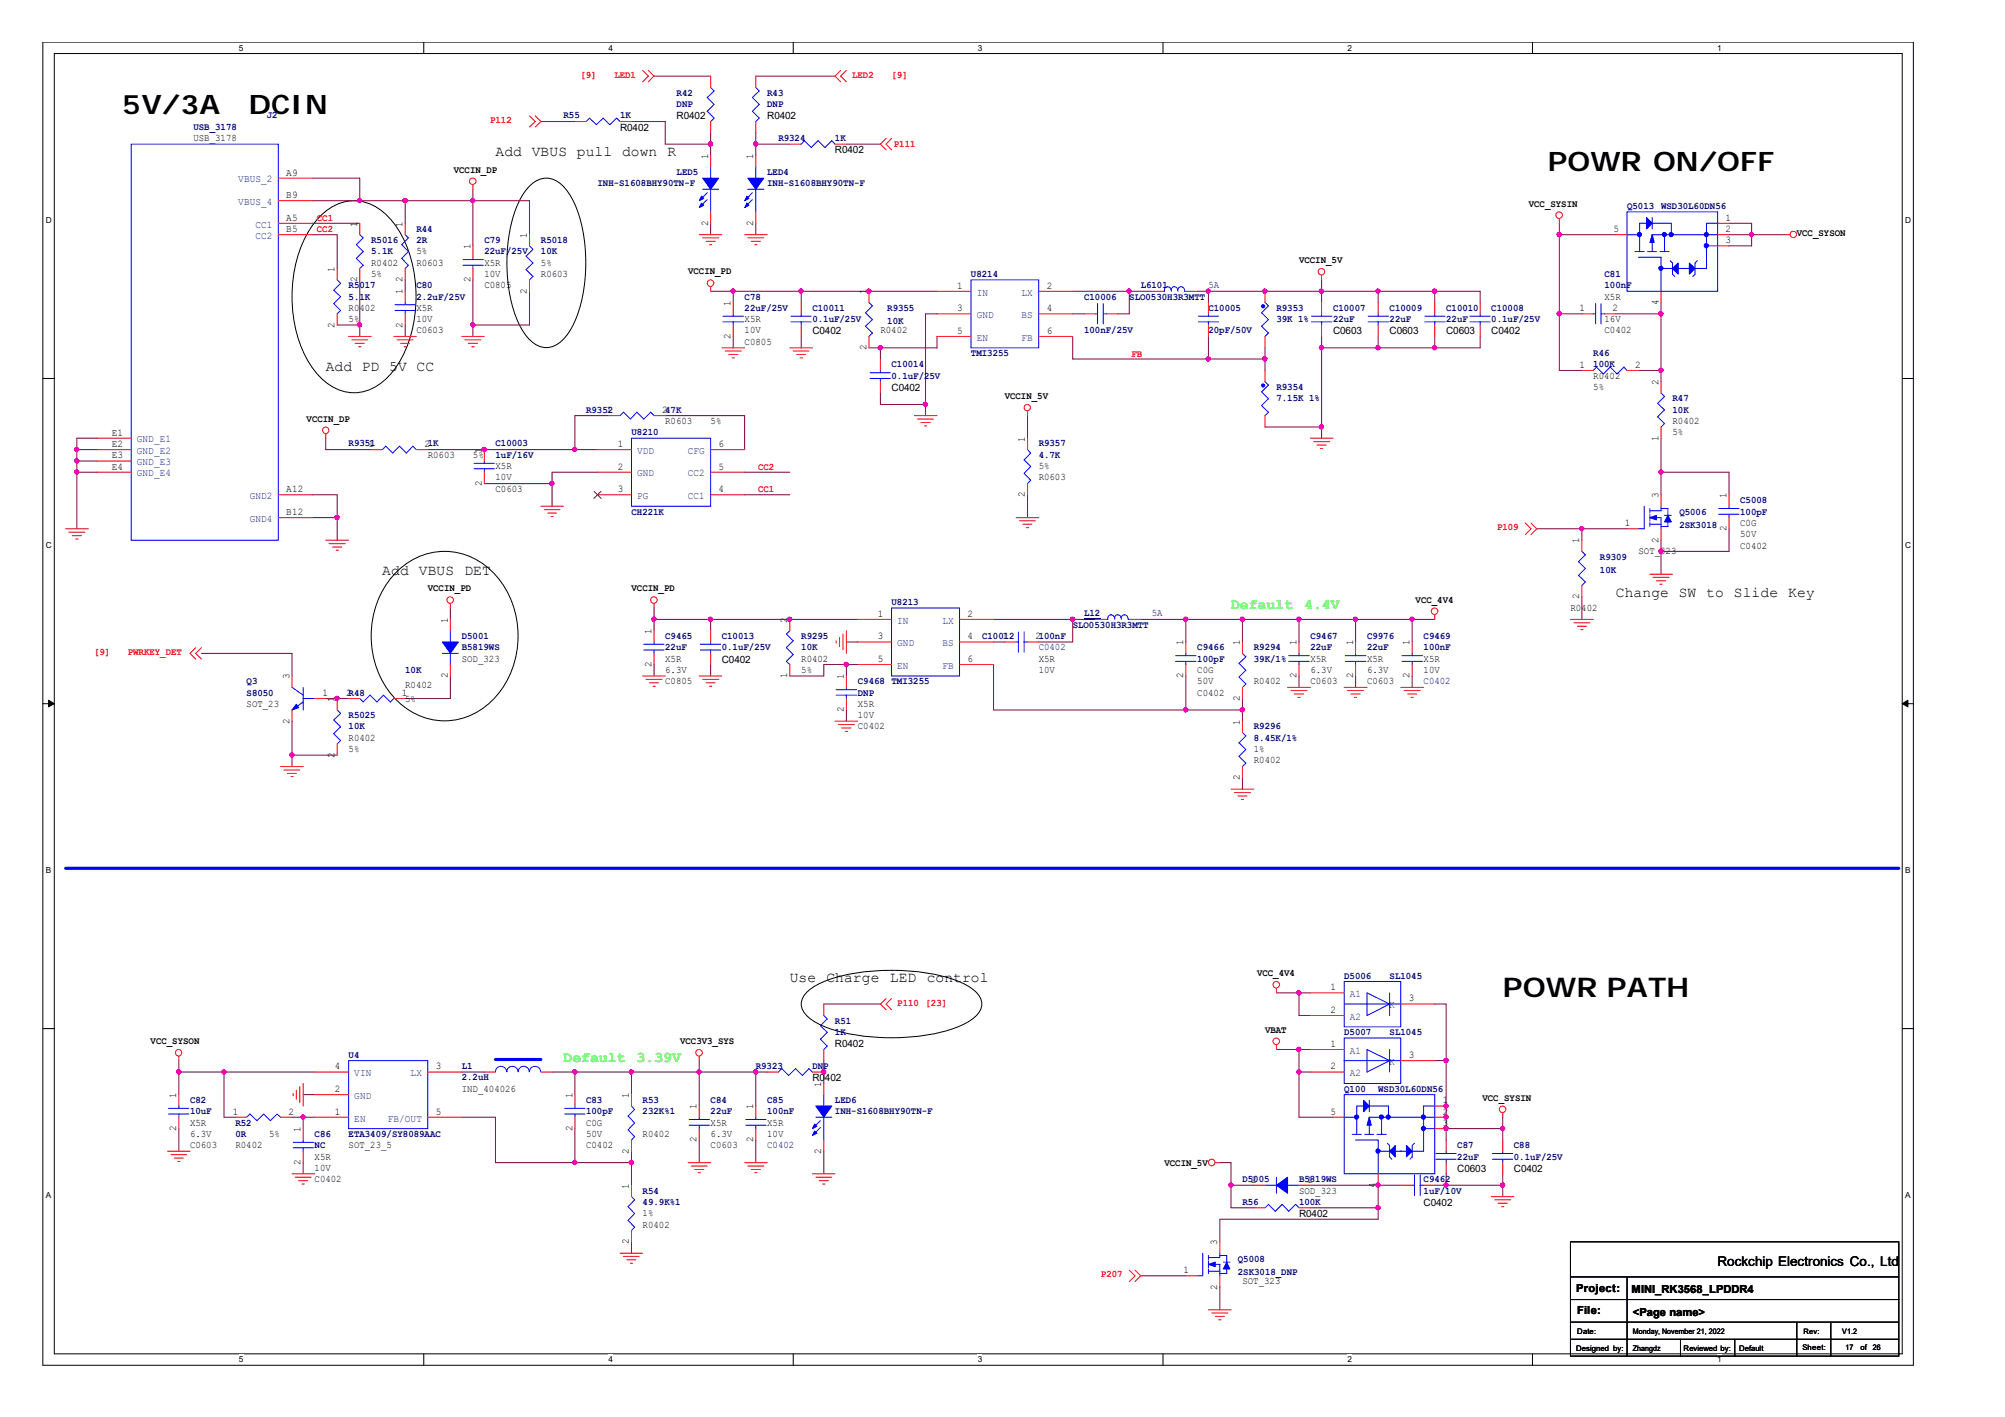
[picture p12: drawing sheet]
<svg xmlns="http://www.w3.org/2000/svg" width="297mm" height="210mm" viewBox="0 0 297 210" stroke-linecap="round" stroke-linejoin="round" font-family="sans-serif">
<path d="M6.3 6.2h277.2v196h-277.2zM8 7.9h273.8v192.6h-273.8z" fill="none" stroke="#000" stroke-width=".15"/>
<g fill="#fff">
<path d="M35.4 6.4h.6v1.4h-.6z"/>
<path d="M35.4 200.7h.6v1.4h-.6z"/>
</g>
<path d="M62.8 6.2v1.7M62.8 200.5v1.7" fill="none" stroke="#000" stroke-width=".15"/>
<g fill="#fff">
<path d="M90.1 6.4h.7v1.4h-.7z"/>
<path d="M90.1 200.7h.7v1.4h-.7z"/>
</g>
<path d="M117.5 6.2v1.7M117.5 200.5v1.7" fill="none" stroke="#000" stroke-width=".15"/>
<g fill="#fff">
<path d="M144.9 6.4h.6v1.4h-.6z"/>
<path d="M144.9 200.7h.6v1.4h-.6z"/>
</g>
<path d="M172.3 6.2v1.7M172.3 200.5v1.7" fill="none" stroke="#000" stroke-width=".15"/>
<g fill="#fff">
<path d="M199.6 6.4h.7v1.4h-.7z"/>
<path d="M199.6 200.7h.7v1.4h-.7z"/>
</g>
<path d="M227 6.2v1.7M227 200.5v1.7" fill="none" stroke="#000" stroke-width=".15"/>
<g fill="#fff">
<path d="M254.4 6.4h.6v1.4h-.6z"/>
<path d="M254.4 200.7h.6v1.4h-.6z"/>
<path d="M6.8 31.9h.8v1.4h-.8z"/>
<path d="M282.2 31.9h.9v1.4h-.9z"/>
<path d="M6.8 80.1h.8v1.4h-.8z"/>
<path d="M282.2 80.1h.9v1.4h-.9z"/>
</g>
<path d="M6.3 56.1h1.7M281.8 56.1h1.7" fill="none" stroke="#000" stroke-width=".15"/>
<g fill="#fff">
<path d="M6.8 128.2h.7v1.4h-.7z"/>
<path d="M282.2 128.2h.8v1.4h-.8z"/>
</g>
<path d="M6.3 104.2h1.7M281.8 104.2h1.7" fill="none" stroke="#000" stroke-width=".15"/>
<g fill="#000" stroke="#000" stroke-width=".15">
<path d="M7.2 103.7l.8 .5-.8 .5z" fill-rule="evenodd"/>
<path d="M281.8 104.2l.9-.5v1z" fill-rule="evenodd"/>
</g>
<g fill="#fff">
<path d="M6.8 176.4h.7v1.4h-.7z"/>
<path d="M282.2 176.4h.8v1.4h-.8z"/>
</g>
<g fill="none" stroke="#000" stroke-width=".15">
<path d="M47.5 31.9a6.6 6.6 0 0 1 9.9 0 16.4 16.4 0 0 1 4.2 10.4 18.8 18.8 0 0 1-3.4 12.7 7.2 7.2 0 0 1-6.8 3.1 8.5 8.5 0 0 1-5.4-4.1 20.2 20.2 0 0 1 0-20.1zM78.2 27.9a3.3 3.3 0 0 1 5.5 0 16.5 16.5 0 0 1 3 9.4 22 22 0 0 1-1.9 11 5.9 5.9 0 0 1-3.1 3.1 3.3 3.3 0 0 1-3.5-1.4 16.6 16.6 0 0 1-3.1-9.5 22 22 0 0 1 1.9-11zM59.1 84.4a9.9 9.9 0 0 1 15.2 2 13.9 13.9 0 0 1-1.6 17.6 9.8 9.8 0 0 1-14.5-.9 13.9 13.9 0 0 1 .9-18.7zM6.3 152.4h1.7M119.6 146.9a12.8 12.8 0 0 1 6.2-2.6 32.7 32.7 0 0 1 15.2 .7 8.4 8.4 0 0 1 4 2.5 2.19 2.19 0 0 1-.4 3 13 13 0 0 1-6.2 2.6 32.4 32.4 0 0 1-15.2-.6 8.4 8.4 0 0 1-4.1-2.5 2.2 2.2 0 0 1 .5-3.1zM281.8 152.4h1.7M232.7 184h48.6v16.9h-48.6zM232.7 189.2h48.6M232.7 192.5h48.6M232.7 195.8h48.6M232.7 198.4h48.6M241 189.2v11.7"/>
<path d="M249 198.4v2.5M257 198.4v2.5M266.2 195.8v5.1M271.2 195.8v5.1"/>
</g>
<path d="M9.7 128.6h271.6M73.4 156.9h6.7" fill="none" stroke="#00f" stroke-width=".47"/>
<g fill="none" stroke="#800040" stroke-width=".15">
<path d="M80.1 18h5.1M93.6 18h5v3.4h6.7M96.9 11.3h8.4M105.3 19.7v3.3M112 19.7v3.3M112 11.3h11.7M46.3 34.8h3.7v5M46.3 29.7h32.1v5.1M46.3 26.4h7v3.3M46.3 33.1h7M60 29.7v3.4M70.1 28v8.4"/>
<path d="M105.3 33.1v1.7M112 33.1v1.7M112 21.4h5M125.4 21.4h5M231 34.8h8.4M231 33.1v21.8h3.4M256.2 34.8h8.3M256.2 33.1h3.3v3.3h-3.3M50 48.1h3.3M53.3 41.5v8.3M60 41.5v1.7M60 48.1v1.7"/>
<path d="M70.1 41.5v8.3M78.4 43.2v4.9h-8.3M105.3 43.2h33.5M108.6 43.2v1.6M108.6 49.8v1.7M118.7 43.2v1.6M118.7 49.8v1.7M130.4 58.2v1.7h6.7M130.4 51.5v1.7M138.8 46.5h-1.7v15.1M138.8 49.8v1.7h-10.1M158.9 46.5h1.7"/>
<path d="M158.9 43.2h11.7M158.9 49.8v3.4h28.5M167.3 43.2v3.3h-1.7M177.4 43.2h41.9v1.6M179 43.2v1.6M179 49.8v3.4M187.4 51.5v3.4M195.8 41.5v3.3M195.8 49.8v15.1M204.2 43.2v1.6M204.2 49.8v1.7M212.6 43.2v1.6"/>
<path d="M212.6 49.8v1.7M219.3 49.8v1.7h-23.5M231 46.5h3.4M239.4 46.5h6.7M242.7 54.9h3.4M246.1 44.8v11.7M11.4 69.9h3M11.4 68.3h3M11.4 66.6h3M14.4 64.9h-3v13.4M46.3 73.3h3.7v6.7M46.3 76.7h3.7"/>
<path d="M48.3 64.9v1.7h6.7M63.4 66.6h25.1M71.8 71.6h10M88.5 69.9h-6.7v5.1M90.2 61.6h-5v5M98.6 61.6h11.7v5M110.3 69.9h6.7M110.3 73.3h6.7M152.2 61.6v3.3M152.2 73.3v3.4M187.4 63.3h8.4M227.7 78.3h13.3"/>
<path d="M234.4 78.3v1.7M246.1 69.9h10.1v3.4M246.1 64.9v8.4M256.2 78.3v3.4h-10.1M29.8 96.8h13.5v3.3M66.7 90.1v1.7M96.9 91.8h30.2M96.9 90.1v3.3M96.9 98.4v1.7M105.3 91.8v1.6M105.3 98.4v1.7M125.4 98.4v1.7"/>
<path d="M125.4 95.1h1.7M127.1 98.4h-5.1v1.7h-5M147.2 91.8h15.1M147.2 98.4v6.8h36.9M147.2 95.1h1.6M158.9 91.8v3.3h-5M169 91.8h43.6M175.7 91.8v3.3M184.1 91.8v3.3M192.4 91.8v3.3M200.8 91.8v3.3M209.2 91.8v3.3"/>
<path d="M234.4 88.4v3.4M246.1 80v5.1M43.3 106.8v6.8M43.3 111.9h6.7M48.3 103.5h3.3M66.7 100.1v3.4h-6.7M125.4 105.2v1.6M175.7 100.1v5.1M184.1 103.5v3.3M184.1 115.2v1.7M192.4 100.1v1.7M200.8 100.1v1.7"/>
<path d="M209.2 100.1v1.7M26.5 158.8h20.1M26.5 157.1v5.1M33.2 158.8v6.7h1.7M68.4 158.8h3.4M81.8 158.8h31.9M85.2 158.8v3.4M93.6 158.8v3.4M103.6 157.1v6.7M112 158.8v5M122 157.1v3.4M122 148.7h8.4"/>
<path d="M189.1 155.5h5M189.1 147.1h5M192.4 158.8h1.7M192.4 155.5v10h5.1M192.4 147.1v3.3h1.7M212.6 148.7h1.6v20.2M212.6 157.1h1.6M26.5 167.2v3.3M43.3 165.5h3.3M44.9 165.5v1.7M44.9 172.2v1.7M44.9 162.2h1.7"/>
<path d="M68.4 165.5h5v6.7h20.2M85.2 167.2v5M93.6 170.5v5.1M103.6 168.9v3.3M112 168.9v3.3M122 170.5v3.4M180.7 172.2h1.7v6.7h3.4M182.4 175.6h3.4M194.1 175.6h13.4M194.1 178.9h10.1M204.2 175.6v5h-23.5v3.4M212.6 175.6h10"/>
<path d="M214.2 173.9v1.7M214.2 167.2h8.4M222.6 165.5v3.4M222.6 173.9v3.4M93.6 184v1.6M169 189h6.7M180.7 190.6v3.4"/>
</g>
<g fill="#f0f" stroke="#f0f" stroke-width=".15">
<circle cx="33.2" cy="158.8" r=".32"/>
<circle cx="93.5" cy="158.8" r=".32"/>
<circle cx="44.9" cy="165.5" r=".32"/>
<circle cx="85.2" cy="172.2" r=".32"/>
<circle cx="93.5" cy="172.2" r=".32"/>
<circle cx="85.2" cy="158.8" r=".32"/>
<circle cx="26.5" cy="158.8" r=".32"/>
<circle cx="111.9" cy="158.8" r=".32"/>
<circle cx="103.6" cy="158.8" r=".32"/>
<circle cx="11.4" cy="69.9" r=".32"/>
<circle cx="11.4" cy="68.3" r=".32"/>
<circle cx="11.4" cy="66.6" r=".32"/>
<circle cx="49.9" cy="76.7" r=".32"/>
<circle cx="60" cy="29.7" r=".32"/>
<circle cx="53.3" cy="29.7" r=".32"/>
<circle cx="222.6" cy="167.2" r=".32"/>
<circle cx="214.2" cy="167.2" r=".32"/>
<circle cx="214.2" cy="157.1" r=".32"/>
<circle cx="246.1" cy="46.5" r=".32"/>
<circle cx="231" cy="46.5" r=".32"/>
<circle cx="246.1" cy="54.9" r=".32"/>
<circle cx="49.9" cy="103.5" r=".32"/>
<circle cx="43.2" cy="111.8" r=".32"/>
<circle cx="105.3" cy="21.3" r=".32"/>
<circle cx="111.9" cy="21.3" r=".32"/>
<circle cx="53.3" cy="48.1" r=".32"/>
<circle cx="70" cy="29.7" r=".32"/>
<circle cx="70" cy="48.1" r=".32"/>
<circle cx="246.1" cy="69.9" r=".32"/>
<circle cx="246.1" cy="81.6" r=".32"/>
<circle cx="122" cy="158.8" r=".32"/>
<circle cx="222.6" cy="175.5" r=".32"/>
<circle cx="214.2" cy="175.5" r=".32"/>
<circle cx="182.3" cy="175.5" r=".32"/>
<circle cx="214.2" cy="163.8" r=".32"/>
<circle cx="214.2" cy="165.5" r=".32"/>
<circle cx="204.1" cy="175.5" r=".32"/>
<circle cx="192.4" cy="147.1" r=".32"/>
<circle cx="192.4" cy="158.8" r=".32"/>
<circle cx="192.4" cy="155.4" r=".32"/>
<circle cx="234.3" cy="78.3" r=".32"/>
<circle cx="204.1" cy="178.9" r=".32"/>
<circle cx="85.2" cy="66.6" r=".32"/>
<circle cx="71.7" cy="66.6" r=".32"/>
<circle cx="81.8" cy="71.6" r=".32"/>
<circle cx="259.5" cy="34.7" r=".32"/>
<circle cx="231" cy="34.7" r=".32"/>
<circle cx="187.4" cy="43.1" r=".32"/>
<circle cx="179" cy="43.1" r=".32"/>
<circle cx="187.4" cy="53.2" r=".32"/>
<circle cx="179" cy="53.2" r=".32"/>
<circle cx="167.3" cy="43.1" r=".32"/>
<circle cx="204.1" cy="51.5" r=".32"/>
<circle cx="195.8" cy="63.2" r=".32"/>
<circle cx="195.8" cy="51.5" r=".32"/>
<circle cx="212.5" cy="51.5" r=".32"/>
<circle cx="137.1" cy="59.9" r=".32"/>
<circle cx="128.7" cy="43.1" r=".32"/>
<circle cx="118.7" cy="43.1" r=".32"/>
<circle cx="108.6" cy="43.1" r=".32"/>
<circle cx="130.4" cy="51.5" r=".32"/>
<circle cx="195.8" cy="43.1" r=".32"/>
<circle cx="204.1" cy="43.1" r=".32"/>
<circle cx="212.5" cy="43.1" r=".32"/>
<circle cx="184" cy="91.7" r=".32"/>
<circle cx="175.7" cy="91.7" r=".32"/>
<circle cx="125.4" cy="98.4" r=".32"/>
<circle cx="175.7" cy="105.1" r=".32"/>
<circle cx="184" cy="105.1" r=".32"/>
<circle cx="96.9" cy="91.7" r=".32"/>
<circle cx="200.8" cy="91.7" r=".32"/>
<circle cx="192.4" cy="91.7" r=".32"/>
<circle cx="209.2" cy="91.7" r=".32"/>
<circle cx="158.9" cy="91.7" r=".32"/>
<circle cx="117" cy="91.7" r=".32"/>
<circle cx="105.3" cy="91.7" r=".32"/>
</g>
<g fill="none" stroke="#f00" stroke-width=".15">
<path d="M78.4 17.2l.9 .8-.9 .8M79.3 17.2l.8 .8-.8 .8M85.2 18h1.6M91.9 18h1.7M95.2 10.4l.9 .9-.9 .8M96.1 10.4l.8 .9-.8 .8M105.3 11.3v1.7M105.3 18v1.7M112 11.3v1.7M112 18v1.7M124.5 10.4l-.8 .9 .8 .8M125.4 10.4l-.9 .9 .9 .8"/>
<path d="M41.2 34.8h5.1M41.2 33.1h5.1M41.2 26.4h5.1M41.2 29.7h5.1M50 39.8v1.7M53.3 33.1v1.7M53.3 39.8v1.7M60 33.1v1.7M60 39.8v1.7M70.1 27.4v.6M70.1 36.4v1.7M70.1 39.8v1.7"/>
<path d="M78.4 34.8v1.6M103.6 34.8h3.3M104.1 35.2h2.4M104.6 35.7h1.4M105.1 36.3h.4M105.3 23v1.7M105.3 31.4v1.7M110.3 34.8h3.4M110.8 35.2h2.4M111.3 35.7h1.3M111.8 36.3h.3M112 23v1.7"/>
<path d="M112 31.4v1.7M117 21.4h1.7M123.7 21.4h1.7M131.3 20.5l-.9 .9 .9 .8M132.1 20.5l-.8 .9 .8 .8M231 32.4v.7M239.4 34.8h1.6M254.5 34.8h1.7M254.5 33.1h1.7M254.5 36.4h1.7M264.5 34.8h.7M50 46.5v1.6"/>
<path d="M51.6 49.8h3.4M52.1 50.3h2.4M52.6 50.9h1.4M53.1 51.4h.4M58.3 49.8h3.4M58.8 50.3h2.4M59.4 50.9h1.3M59.9 51.4h.3M60 43.2v1.6M60 46.5v1.6M68.4 49.8h3.4M68.9 50.3h2.3"/>
<path d="M69.4 50.9h1.3M69.9 51.4h.3M78.4 41.5v1.7M105.3 42.5v.7M106.9 51.5h3.4M107.4 52h2.4M107.9 52.5h1.4M108.5 53h.3M108.6 44.8v1.7M108.6 48.1v1.7M117 51.5h3.4M117.5 52h2.3"/>
<path d="M118 52.5h1.3M118.5 53h.4M118.7 44.8v1.7M118.7 48.1v1.7M128.7 43.2v1.6M128.7 49.8v1.7M130.4 53.2v1.7M130.4 56.5v1.7M138.8 49.8h5M138.8 46.5h5M138.8 43.2h5M153.9 49.8h5"/>
<path d="M153.9 46.5h5M153.9 43.2h5M160.6 46.5h1.7M164 46.5h1.6M170.6 43.2h1.7M175.7 43.2h1.7M179 44.8v1.7M179 48.1v1.7M187.4 43.2v1.6M187.4 49.8v1.7M187.4 54.9v1.6M195.8 40.8v.7"/>
<path d="M195.8 44.8v1.7M195.8 48.1v1.7M204.2 44.8v1.7M204.2 48.1v1.7M212.6 44.8v1.7M212.6 48.1v1.7M219.3 44.8v1.7M219.3 48.1v1.7M234.4 54.9h1.7M234.4 46.5h1.7M237.7 46.5h1.7M241 54.9h1.7"/>
<path d="M246.1 43.2v1.6M246.1 56.5v1.7M9.7 78.3h3.4M10.2 78.8h2.4M10.7 79.3h1.4M11.2 79.9h.4M14.4 64.9h5M14.4 66.6h5M14.4 69.9h5M14.4 68.3h5M41.2 76.7h5.1M41.2 73.3h5.1"/>
<path d="M48.3 64.3v.6M55 66.6h1.6M61.7 66.6h1.7M71.8 66.6v1.7M71.8 69.9v1.7M80.1 75h3.4M80.6 75.5h2.4M81.2 76h1.3M81.6 76.5h.4M88.5 66.6h5.1M88.5 69.9h5.1M88.5 73.3h5.1"/>
<path d="M90.2 61.6h1.7M96.9 61.6h1.7M105.3 66.6h5M105.3 69.9h5M105.3 73.3h5M135.5 61.6h3.3M135.9 62.1h2.4M136.4 62.6h1.4M136.9 63.1h.4M150.5 76.7h3.4M151 77.1h2.4M151.6 77.7h1.3"/>
<path d="M152.1 78.2h.3M152.2 60.9v.7M152.2 64.9v1.7M152.2 71.6v1.7M187.4 61.6v1.7M194.1 64.9h3.4M194.6 65.4h2.4M195.1 65.9h1.4M195.6 66.4h.4M226 77.5l.8 .8-.8 .9M226.8 77.5l.9 .8-.9 .9M241 78.3h1.7"/>
<path d="M246.1 63.3v1.6M246.1 73.3v1.7M246.1 78.3v1.7M256.2 73.3v1.7M256.2 76.7v1.6M29 95.9l-.8 .9 .8 .8M29.8 95.9l-.8 .9 .8 .8M48.3 80h3.3M48.8 80.5h2.3M49.3 81h1.3M49.8 81.5h.3M66.7 89.4v.7"/>
<path d="M66.7 91.8v1.6M66.7 98.4v1.7M96.9 89.4v.7M96.9 93.4v1.7M96.9 96.8v1.6M105.3 93.4v1.7M105.3 96.8v1.6M117 91.8v1.6M117 98.4v1.7M123.9 94.9v.4M124.4 94.4v1.4M124.9 93.9v2.4"/>
<path d="M125.4 93.4v3.4M127.1 91.8h5M127.1 95.1h5M127.1 98.4h5M142.2 91.8h5M142.2 95.1h5M142.2 98.4h5M148.8 95.1h1.7M152.2 95.1h1.7M162.3 91.8h1.7M167.3 91.8h1.7M175.7 95.1v1.7"/>
<path d="M175.7 98.4v1.7M184.1 95.1v1.7M192.4 95.1v1.7M192.4 98.4v1.7M200.8 95.1v1.7M200.8 98.4v1.7M209.2 95.1v1.7M209.2 98.4v1.7M212.6 91.1v.7M232.7 91.8h3.4M233.2 92.3h2.3M233.7 92.8h1.3"/>
<path d="M234.2 93.3h.3M234.4 80v1.7M234.4 86.7v1.7M244.4 85.1h3.4M244.9 85.5h2.4M245.4 86h1.4M245.9 86.5h.4M41.6 113.6h3.3M42.1 114.1h2.3M42.6 114.6h1.3M43.1 115h.3M43.3 100.1v1.7"/>
<path d="M43.3 105.2v1.6M46.6 103.5h1.7M50 103.5v1.7M50 110.2v1.7M51.6 103.5h1.7M58.3 103.5h1.7M95.2 100.1h3.4M95.7 100.6h2.4M96.2 101.1h1.4M96.7 101.7h.4M103.6 100.1h3.3M104.1 100.6h2.4"/>
<path d="M104.6 101.1h1.4M105.1 101.7h.4M123.7 106.8h3.4M124.2 107.3h2.4M124.7 107.8h1.4M125.2 108.3h.4M125.4 100.1v1.7M125.4 103.5v1.7M182.4 116.9h3.4M182.9 117.4h2.4M183.4 117.9h1.3M183.9 118.4h.3"/>
<path d="M184.1 101.8v1.7M184.1 106.8v1.7M184.1 113.6v1.6M190.8 101.8h3.3M191.3 102.3h2.3M191.8 102.8h1.3M192.3 103.3h.3M199.1 101.8h3.4M199.6 102.3h2.4M200.2 102.8h1.3M200.7 103.3h.3M207.5 101.8h3.4"/>
<path d="M208 102.3h2.4M208.5 102.8h1.4M209 103.3h.4M26.5 156.5v.6M46.6 158.8h5M63.4 158.8h5M71.8 158.8h1.6M80.1 158.8h1.7M103.6 156.5v.6M113.7 158.8h1.6M120.4 158.8h1.6M122 148.7v1.7"/>
<path d="M122 155.5v1.6M131.3 147.9l-.9 .8 .9 .9M132.1 147.9l-.8 .8 .8 .9M189.1 146.4v.7M189.1 154.8v.7M194.1 158.8h5M194.1 147.1h5M194.1 150.4h5M194.1 155.5h5M207.5 148.7h5.1M207.5 157.1h5.1M24.8 170.5h3.4"/>
<path d="M25.3 171h2.3M25.8 171.5h1.3M26.3 172.1h.4M26.5 162.2v1.6M26.5 165.5v1.7M34.9 165.5h1.6M41.6 165.5h1.7M43.3 173.9h3.3M43.4 162v.3M43.7 174.4h2.4M43.9 161.5v1.3M44.2 174.9h1.4"/>
<path d="M44.4 161v2.3M44.7 175.4h.4M44.9 160.5v3.3M44.9 167.2v1.7M44.9 170.5v1.7M46.6 165.5h5M46.6 162.2h5M63.4 165.5h5M85.2 162.2v1.6M85.2 165.5v1.7M93.6 162.2v1.6M93.6 168.9v1.6"/>
<path d="M93.6 175.6v1.7M101.9 172.2h3.4M102.4 172.7h2.4M102.9 173.2h1.4M103.4 173.7h.4M103.6 163.8v1.7M103.6 167.2v1.7M110.3 172.2h3.4M110.8 172.7h2.4M111.3 173.2h1.3M111.8 173.7h.3M112 163.8v1.7"/>
<path d="M112 167.2v1.7M120.4 173.9h3.3M120.9 174.4h2.3M121.4 174.9h1.3M121.9 175.4h.3M122 160.5v1.7M122 168.9v1.6M180 172.2h.7M185.8 178.9h1.6M185.8 175.6h1.6M192.4 178.9h1.7M192.4 175.6h1.7"/>
<path d="M197.5 165.5h1.6M204.2 173.9v1.7M207.5 175.6h1.7M210.9 175.6h1.7M212.6 165.5h1.6M212.6 163.8h1.6M212.6 167.2h1.6M214.2 168.9v1.6M214.2 172.2v1.7M220.9 177.3h3.4M221.4 177.7h2.4M222 178.2h1.3"/>
<path d="M222.5 178.7h.3M222.6 164.9v.6M222.6 168.9v1.6M222.6 172.2v1.7M91.9 185.6h3.3M92.4 186.1h2.3M92.9 186.6h1.3M93.4 187.1h.3M93.6 182.3v1.7M167.3 188.1l.8 .9-.8 .8M168.1 188.1l.9 .9-.9 .8M175.7 189h1.7"/>
<path d="M179 194h3.4M179.5 194.5h2.4M180 195h1.4M180.6 195.5h.3M180.7 184v1.6M180.7 189v1.6"/>
<circle cx="70" cy="26.8" r=".48"/>
<circle cx="231" cy="31.9" r=".49"/>
<circle cx="265.7" cy="34.7" r=".47"/>
<circle cx="105.3" cy="41.9" r=".49"/>
<circle cx="195.8" cy="40.2" r=".49"/>
<circle cx="48.2" cy="63.7" r=".48"/>
<circle cx="152.2" cy="60.4" r=".47"/>
<circle cx="66.7" cy="88.9" r=".49"/>
<circle cx="96.9" cy="88.9" r=".49"/>
<circle cx="212.5" cy="90.5" r=".49"/>
<circle cx="26.4" cy="155.9" r=".48"/>
<circle cx="103.6" cy="155.9" r=".49"/>
<circle cx="189.1" cy="145.9" r=".49"/>
<circle cx="189.1" cy="154.3" r=".49"/>
<circle cx="179.5" cy="172.2" r=".49"/>
<circle cx="222.6" cy="164.3" r=".49"/>
</g>
<g fill="none" stroke="#00f" stroke-width=".15">
<path d="M86.8 18l.5-.5 1 1 1.1-1 .9 1 1.1-1 .5 .5M105.3 13l.5 .5-1 .9 1 1.1-1 1 1 1-.5 .5M112 13l.5 .5-1 .9 1 1.1-1 1 1 1-.5 .5M19.4 21.4h21.8v58.6h-21.8zM53.3 34.8l.5 .4-1 1.1 1 1-1 1 1 1-.5 .5M60 34.8l.5 .4-1 1.1 1 1-1 1 1 1-.5 .5M68.6 39.3h3M68.6 38.5h3M70.1 38.1v.4M70.1 39.3v.5M78.4 36.4l.6 .5-1.1 1 1.1 1.1-1.1 .9 1.1 1.1-.6 .5M104.1 28h2.4"/>
<path d="M104.8 28.5l-1 1.1M104.8 29.6l-1 1M105.3 24.7v1.7M105.3 28v3.4M110.8 28h2.4M111.5 28.5l-1 1.1M111.5 29.6l-1 1M112 24.7v1.7M112 28v3.4M118.7 21.4l.5-.6 1 1.1 1-1.1 1 1.1 1-1.1 .5 .6M241 31.4h13.5v11.8h-13.5zM241 34.8h1.6"/>
<path d="M242.2 37.3h1.4M242.7 38.1h3.4v5.1M243.9 33.1h-1v4.2M244.1 37.3h1.3M244.8 32.2v1.7M244.8 33.1h2.8v1.7M245.9 37.3h1.4M246.1 39.8h1.7M246.4 34.8h-1.6v2.5M246.6 35.1v2.2M246.6 34.8h7.9M247.4 38.6l.4 .4v1.6l.3 .4"/>
<path d="M251.5 38.6l-.4 .4v1.6l-.3 .4M252.8 36.4h1.7M254.5 33.1h-1.7v6.7h-4.2M50 41.5l.5 .5-1.1 1 1.1 1-1.1 1 1.1 1-.5 .5M58.5 46h3M58.5 45.1h3M60 44.8v.3M60 46v.5M107.1 47.7h3.1M107.1 46.8h3.1M108.6 46.5v.3M108.6 47.7v.4"/>
<path d="M117.2 47.7h3M117.2 46.8h3M118.7 46.5v.3M118.7 47.7v.4M128.7 44.8l.5 .5-1 1 1 1-1 1 1 1-.5 .5M128.9 56.1h3M128.9 55.2h3M130.4 54.9v.3M130.4 56.1v.4M143.8 41.5h10.1v10h-10.1zM162.3 46.5h.3M162.6 45v3"/>
<path d="M163.4 46.5h.6M163.4 45v3M172.5 42.9a.49 .49 0 0 1 .5-.4 .49 .49 0 0 1 .5 .4M172.5 43v.2h-.2M173.5 42.9a.47 .47 0 0 1 .5-.4 .47 .47 0 0 1 .5 .4M173.5 43v.2M174.5 42.9a.49 .49 0 0 1 .5-.4 .49 .49 0 0 1 .5 .4M174.5 43v.2M175.5 43v.2h.2M177.5 47.7h3.1M177.5 46.8h3.1M179 46.5v.3"/>
<path d="M179 47.7v.4M187.4 44.8l.5 .5-1 1 1 1-1 1 1 1-.5 .5M187.4 56.5l.5 .5-1 1.1 1 1-1 1 1 1-.5 .5M194.3 47.7h3M194.3 46.8h3M195.8 46.5v.3M195.8 47.7v.4M202.7 47.7h3M202.7 46.8h3M204.2 46.5v.3M204.2 47.7v.4M211.1 47.7h3"/>
<path d="M211.1 46.8h3M212.6 46.5v.3M212.6 47.7v.4M217.8 47.7h3M217.8 46.8h3M219.3 46.5v.3M219.3 47.7v.4M236.1 54.9l.4-.5 1 1 1-1 1.1 1 1-1 .4 .5M236.1 46.5h.3M236.4 45v3M237.2 46.5h.5M237.2 45v3"/>
<path d="M246.1 58.2l.5 .5-1 1 1 1-1 1 1 1.1-.5 .5M56.6 66.6l.5-.5 1.1 1 1-1 1 1 1-1 .5 .5M70.2 69.4h3M70.2 68.6h3M71.8 68.3v.3M71.8 69.4v.5M91.9 61.6l.5-.5 1 1 1-1 1 1 1-1 .5 .5M93.6 64.9h11.7v10.1h-11.7zM152.2 66.6l.5 .5-1 1 1 1-1 1 1 1-.5 .5M243.6 75v3.3h-.9M244.4 76.7h1.7v1.6M244.4 77.7h1.7"/>
<path d="M244.4 75.3v.7M244.4 76.2v.9M244.4 77.3v.7M246.1 75v.7h-1.7M246.1 75.3h1v1M246.6 76.3h1M247.1 77.3v.7h-1M254.6 75.3h3M254.6 76.2h3M256.2 75v.3M256.2 76.2v.5M65.5 96.8h2.4"/>
<path d="M66.7 93.4v1.7M66.7 96.8v1.6M95.4 96.3h3M95.4 95.4h3M96.9 95.1v.3M96.9 96.3v.5M103.8 96.3h3M103.8 95.4h3M105.3 95.1v.3M105.3 96.3v.5M117 93.4l-.5 .5 1 1-1 1 1 1.1-1 1 .5 .4M132.1 90.1h10.1v10h-10.1z"/>
<path d="M150.5 95.1h.4M150.9 93.6v3M151.7 95.1h.5M151.7 93.6v3M164.1 91.5a.49 .49 0 0 1 .5-.4 .49 .49 0 0 1 .5 .4M164.1 91.6v.2h-.1M165.1 91.5a.47 .47 0 0 1 .5-.4 .47 .47 0 0 1 .5 .4M165.1 91.6v.2M166.1 91.5a.49 .49 0 0 1 .5-.4 .49 .49 0 0 1 .5 .4M166.1 91.6v.2M167.1 91.6v.2h.2M174.2 98h3"/>
<path d="M174.2 97.1h3M175.7 96.8v.3M175.7 98v.4M184.1 96.8l.5 .5-1 1 1 1-1 1 1 1-.5 .5M190.9 98h3.1M190.9 97.1h3.1M192.4 96.8v.3M192.4 98v.4M199.3 98h3.1M199.3 97.1h3.1M200.8 96.8v.3M200.8 98v.4"/>
<path d="M207.7 98h3M207.7 97.1h3M209.2 96.8v.3M209.2 98v.4M234.4 81.7l.5 .5-1.1 1 1.1 1-1.1 1 1.1 1-.5 .5M43.3 101.8l1.6 1.2M44.9 101.8v3.4M44.9 104l-1.6 1.2M44.9 103.5h1.7M50 105.2l.5 .5-1.1 1 1.1 1-1.1 1 1.1 1-.5 .5M53.3 103.5l.5 .5 1-1 1 1 1-1 1 1 .5-.5M123.9 103h3"/>
<path d="M123.9 102.2h3M125.4 101.8v.4M125.4 103v.5M184.1 108.5l.5 .5-1 1 1 1-1 1 1 1-.5 .6M51.6 157.1h11.8v10.1h-11.8zM73.4 158.8a.83 .83 0 0 1 .8-.8 .83 .83 0 0 1 .9 .8M75.1 158.8a.83 .83 0 0 1 .8-.8 .83 .83 0 0 1 .9 .8M76.8 158.8a.8 .8 0 0 1 .8-.8 .8 .8 0 0 1 .8 .8M78.4 158.8a.83 .83 0 0 1 .9-.8 .83 .83 0 0 1 .8 .8M115.3 158.8l.5-.5 1 1 1.1-1 1 1 .9-1 .6 .5M122 150.4l.6 .5-1.1 1 1.1 1-1.1 1 1.1 1.1-.6 .5M199.1 145.4h8.4v6.7h-8.4z"/>
<path d="M199.1 153.8h8.4v6.7h-8.4zM199.1 148.7h8.4M199.1 157.1h8.4M202.5 147.1l3.4 1.6-3.4 1.7zM202.5 155.5l3.4 1.6-3.4 1.7zM205.9 147.1v3.3M205.9 155.5v3.3M25 165h3M25 164.2h3M26.5 163.8v.4M26.5 165v.5M36.5 165.5l.5-.5 1.1 1 1-1 .9 1 1.1-1 .5 .5"/>
<path d="M43.4 170h3M43.4 169.2h3M44.9 168.9v.3M44.9 170v.5M83.7 165h3M83.7 164.2h3M85.2 163.8v.4M85.2 165v.5M93.6 177.3l.4 .4-1 1 1 1.1-1 1 1 1-.4 .5M93.6 163.8l.4 .6-1 .9 1 1-1 1.1 1 1-.4 .5M102.1 166.7h3M102.1 165.8h3"/>
<path d="M103.6 165.5v.3M103.6 166.7v.5M110.5 166.7h3M110.5 165.8h3M112 165.5v.3M112 166.7v.5M120.9 165.5h2.3M121.5 166l-1 1M121.5 167l-1 1M122 162.2v1.6M122 165.5v3.4M187.4 178.9l.5-.5 1 1 1-1 1 1 1-1 .5 .5"/>
<path d="M187.4 175.6h1.7M189.1 174.4v2.4M190.8 175.6h1.6M199.1 162.2h13.5v11.7h-13.5zM199.1 165.5h1.6M200.3 168h1.4M200.8 168.9h3.4v5M202 163.8h-1v4.2M202.2 168h1.3M202.9 163v1.7M202.9 163.8h2.8v1.7M204 168h1.4"/>
<path d="M204.2 170.5h1.7M204.5 165.5h-1.6v2.5M204.7 165.8v2.2M204.7 165.5h7.9M205.5 169.3l.4 .4v1.7l.3 .3M209.2 175.6h.3M209.5 169.3l-.3 .4v1.7l-.3 .3M209.5 174v3.1M210.4 175.6h.5M210.4 174v3.1M210.9 167.2h1.7M212.6 163.8h-1.7v6.7h-4.2"/>
<path d="M212.7 171.7h3M212.7 170.9h3M214.2 170.5v.4M214.2 171.7v.5M221.1 171.7h3M221.1 170.9h3M222.6 170.5v.4M222.6 171.7v.5M178.2 185.6v3.4h-.8M179 186v.6M179 186.8v1M179 188v.7"/>
<path d="M179 188.3h1.7M179 187.3h1.7v1.7M180.7 185.6v.7h-1.7M180.7 186h1v1M181.2 187h1M181.7 188v.7h-1"/>
</g>
<g fill="#00f" stroke="#00f" stroke-width=".15">
<path d="M110.8 26.4h2.4l-1.2 1.6z" fill-rule="evenodd"/>
<path d="M110.7 30.1l.3 .3-.7 .3z" fill-rule="evenodd"/>
<path d="M110.7 29.1l.3 .3-.7 .3z" fill-rule="evenodd"/>
<path d="M202.9 165.5l.3 1.2h-.7z" fill-rule="evenodd"/>
<path d="M202 163l.9 .8-.9 .9z" fill-rule="evenodd"/>
<path d="M208.4 169.7l.8 .8-.8 .9z" fill-rule="evenodd"/>
<path d="M205.9 170.5l.8-.8v1.7z" fill-rule="evenodd"/>
<path d="M187 45.2h.3l.1 .2-.1 .1-.2 .1-.1-.1z" fill-rule="evenodd"/>
<path d="M104.1 26.4h2.4l-1.2 1.6z" fill-rule="evenodd"/>
<path d="M103.9 30.1l.4 .3-.7 .3z" fill-rule="evenodd"/>
<path d="M103.9 29.1l.4 .3-.7 .3z" fill-rule="evenodd"/>
<path d="M179 187.3l1-.3v.6z" fill-rule="evenodd"/>
<path d="M181.7 187l.5 1h-1z" fill-rule="evenodd"/>
<path d="M43.9 104.3l.3 .5-.9 .4z" fill-rule="evenodd"/>
<path d="M187 56.9h.3l.1 .2-.1 .2h-.2h-.1z" fill-rule="evenodd"/>
<path d="M244.8 34.8l.3 1.1h-.7z" fill-rule="evenodd"/>
<path d="M243.9 32.2l.9 .9-.9 .8z" fill-rule="evenodd"/>
<path d="M250.3 39l.8 .8-.8 .8z" fill-rule="evenodd"/>
<path d="M247.8 39.8l.8-.8v1.6z" fill-rule="evenodd"/>
<path d="M244.4 76.7l1-.4v.7z" fill-rule="evenodd"/>
<path d="M247.1 76.3l.5 1h-1z" fill-rule="evenodd"/>
<path d="M189.1 175.6l1.7-1.2v2.4z" fill-rule="evenodd"/>
<path d="M120.9 163.8h2.3l-1.2 1.7z" fill-rule="evenodd"/>
<path d="M120.7 167.5l.3 .4-.6 .3z" fill-rule="evenodd"/>
<path d="M120.7 166.5l.3 .3-.6 .4z" fill-rule="evenodd"/>
<path d="M65.5 95.1h2.4l-1.2 1.7z" fill-rule="evenodd"/>
<circle cx="204.7" cy="165.5" r=".32"/>
<circle cx="205.7" cy="165.5" r=".32"/>
<circle cx="201" cy="165.5" r=".32"/>
<circle cx="204.1" cy="170.5" r=".32"/>
<circle cx="210.9" cy="167.2" r=".32"/>
<circle cx="210.9" cy="165.5" r=".32"/>
<circle cx="246.6" cy="34.7" r=".32"/>
<circle cx="247.6" cy="34.7" r=".32"/>
<circle cx="242.9" cy="34.7" r=".32"/>
<circle cx="246.1" cy="39.7" r=".32"/>
<circle cx="252.8" cy="36.4" r=".32"/>
<circle cx="252.8" cy="34.7" r=".32"/>
</g>
<path d="M88 72.8l1.1 1M89 72.8l-1 1" fill="none" stroke="#804000" stroke-width=".15"/>
<path d="M160.6 91.7h2.4" fill="none" stroke="#000080" stroke-width=".17"/>
<g font-size="4">
<text x="18.1" y="16.9">5V/3A</text>
<text x="36.9" y="16.9">DCIN</text>
<text x="229.3" y="25.3">POWR ON/OFF</text>
<text x="222.6" y="147.8">POWR PATH</text>
</g>
<g font-size="2.2">
<text x="73.4" y="23.1">Add VBUS pull down R</text>
<text x="48.3" y="55">Add PD 5V CC</text>
<text x="56.6" y="85.1">Add VBUS DET</text>
<text x="239.4" y="88.5">Change SW to Slide Key</text>
<text x="117" y="145.5">Use Charge</text>
<text x="131.8" y="145.5">LED</text>
<text x="137.3" y="145.5">control</text>
</g>
<g font-size="2.2" fill="#0f0">
<text x="182.4" y="90.2">Default</text>
<text x="193.2" y="90.2">4.4V</text>
<text x="83.5" y="157.3">Default</text>
<text x="94.3" y="157.3">3.39V</text>
</g>
<text font-size="2" x="254.5" y="187.5">Rockchip Electronics Co., Ltd</text>
<g font-size="1.7">
<text x="233.5" y="191.4">Project:</text>
<text x="241.7" y="191.5">MINI_RK3568_LPDDR4</text>
<text x="233.7" y="194.7">File:</text>
<text x="241.9" y="194.9">&lt;Page name&gt;</text>
</g>
<g font-size="1.5" fill="#f00">
<text x="86" y="11.5">[9]</text>
<text x="91" y="11.5">LED1</text>
<text x="126.2" y="11.5">LED2</text>
<text x="132.1" y="11.5">[9]</text>
<text x="72.6" y="18.2">P112</text>
<text x="132.4" y="21.7">P111</text>
<text x="46.9" y="34.4">CC2</text>
<text x="46.9" y="32.7">CC1</text>
<text x="167.6" y="52.8">FB</text>
<text x="112.3" y="69.6">CC2</text>
<text x="112.3" y="73">CC1</text>
<text x="221.8" y="78.5">P109</text>
<text x="13.9" y="97">[9]</text>
<text x="18.9" y="97">PWRKEY_DET</text>
<text x="132.9" y="149">P110 [23]</text>
<text x="163.1" y="189.2">P207</text>
</g>
<g font-size="1.5" fill="#000080">
<text x="39.5" y="17.5">J2</text>
<text x="83.5" y="17.5">R55</text>
<text x="91.9" y="17.5">1K</text>
<text x="100.2" y="14.2">R42</text>
<text x="100.2" y="15.8">DNP</text>
<text x="113.7" y="14.2">R43</text>
<text x="113.7" y="15.8">DNP</text>
<text x="28.7" y="19.2">USB_3178</text>
<text x="115.3" y="20.9">R9324</text>
<text x="123.7" y="20.9">1K</text>
<text x="88.5" y="27.6">INH-S1608BHY90TN-F</text>
<text x="100.2" y="25.9">LED5</text>
<text x="113.7" y="25.9">LED4</text>
<text x="113.7" y="27.6">INH-S1608BHY90TN-F</text>
<text x="55" y="36">R5016</text>
<text x="61.7" y="34.3">R44</text>
<text x="61.7" y="36">2R</text>
<text x="71.8" y="36">C79</text>
<text x="80.1" y="36">R5018</text>
<text x="241" y="31">Q5013 WSD30L60DN56</text>
<text x="55" y="37.6">5.1K</text>
<text x="71.8" y="37.6">22uF/25V</text>
<text x="80.1" y="37.6">10K</text>
<text x="143.8" y="41">U8214</text>
<text x="237.7" y="41">C81</text>
<text x="51.6" y="42.7">R5017</text>
<text x="51.6" y="44.4">5.1K</text>
<text x="61.7" y="42.7">C80</text>
<text x="61.7" y="44.4">2.2uF/25V</text>
<text x="110.3" y="44.4">C78</text>
<text x="110.3" y="46">22uF/25V</text>
<text x="120.4" y="46">C10011</text>
<text x="120.4" y="47.7">0.1uF/25V</text>
<text x="131.4" y="46">R9355</text>
<text x="160.6" y="44.4">C10006</text>
<text x="167.3" y="44.4">SLO0530H3R3MTT</text>
<text x="169" y="42.7">L6101</text>
<text x="179" y="46">C10005</text>
<text x="179" y="42.7">5A</text>
<text x="189.1" y="46">R9353</text>
<text x="189.1" y="47.7">39K 1%</text>
<text x="197.5" y="46">C10007</text>
<text x="197.5" y="47.7">22uF</text>
<text x="205.9" y="46">C10009</text>
<text x="205.9" y="47.7">22uF</text>
<text x="214.2" y="46">C10010</text>
<text x="214.2" y="47.7">22uF</text>
<text x="220.9" y="46">C10008</text>
<text x="220.9" y="47.7">0.1uF/25V</text>
<text x="237.7" y="42.7">100nF</text>
<text x="131.4" y="48.1">10K</text>
<text x="143.8" y="52.8">TMI3255</text>
<text x="160.6" y="49.4">100nF/25V</text>
<text x="179" y="49.4">20pF/50V</text>
<text x="236.1" y="52.8">R46</text>
<text x="132.1" y="54.4">C10014</text>
<text x="132.1" y="56.1">0.1uF/25V</text>
<text x="189.1" y="57.8">R9354</text>
<text x="189.1" y="59.5">7.15K 1%</text>
<text x="236.1" y="54.4">100K</text>
<text x="247.8" y="59.5">R47</text>
<text x="86.8" y="61.1">R9352</text>
<text x="93.6" y="64.5">U8210</text>
<text x="247.8" y="61.1">10K</text>
<text x="51.6" y="66.1">R9351</text>
<text x="73.4" y="66.1">C10003</text>
<text x="73.4" y="67.8">1uF/16V</text>
<text x="153.9" y="66.1">R9357</text>
<text x="153.9" y="67.8">4.7K</text>
<text x="93.6" y="76.2">CH221K</text>
<text x="248.8" y="76.2">Q5006</text>
<text x="257.8" y="74.5">C5008</text>
<text x="257.8" y="76.2">100pF</text>
<text x="237" y="82.9">R9309</text>
<text x="248.8" y="78.2">2SK3018</text>
<text x="132.1" y="89.6">U8213</text>
<text x="237" y="84.9">10K</text>
<text x="68.4" y="94.7">D5001</text>
<text x="98.6" y="94.7">C9465</text>
<text x="106.9" y="94.7">C10013</text>
<text x="118.7" y="94.7">R9295</text>
<text x="145.5" y="94.7">C10012</text>
<text x="158.9" y="93">SLO0530H3R3MTT</text>
<text x="160.6" y="91.3">L12</text>
<text x="170.6" y="91.3">5A</text>
<text x="194.1" y="94.7">C9467</text>
<text x="202.5" y="94.7">C9976</text>
<text x="210.9" y="94.7">C9469</text>
<text x="36.5" y="101.4">Q3</text>
<text x="60" y="99.7">10K</text>
<text x="68.4" y="96.3">B5819WS</text>
<text x="98.6" y="96.3">22uF</text>
<text x="106.9" y="96.3">0.1uF/25V</text>
<text x="118.7" y="96.3">10K</text>
<text x="127.1" y="101.4">C9468 TMI3255</text>
<text x="153.9" y="96.3">C0402</text>
<text x="177.4" y="96.3">C9466</text>
<text x="177.4" y="98">100pF</text>
<text x="185.8" y="96.3">R9294</text>
<text x="185.8" y="98">39K/1%</text>
<text x="194.1" y="96.3">22uF</text>
<text x="202.5" y="96.3">22uF</text>
<text x="210.9" y="96.3">100nF</text>
<text x="210.9" y="101.4">C0402</text>
<text x="36.5" y="103.1">S8050</text>
<text x="51.6" y="106.4">R5025</text>
<text x="127.1" y="103.1">DNP</text>
<text x="51.6" y="108">10K</text>
<text x="185.8" y="108">R9296</text>
<text x="185.8" y="109.7">8.45K/1%</text>
<text x="199.1" y="145">D5006</text>
<text x="205.9" y="145">SL1045</text>
<text x="123.7" y="151.7">R51</text>
<text x="123.7" y="153.3">1K</text>
<text x="199.1" y="153.3">D5007</text>
<text x="205.9" y="153.3">SL1045</text>
<text x="51.6" y="156.7">U4</text>
<text x="68.4" y="158.3">L1</text>
<text x="68.4" y="160">2.2uH</text>
<text x="112" y="158.3">R9323</text>
<text x="120.4" y="158.3">DNP</text>
<text x="199.1" y="161.7">Q100</text>
<text x="204.2" y="161.7">WSD30L60DN56</text>
<text x="28.2" y="163.4">C82</text>
<text x="28.2" y="165.1">10uF</text>
<text x="34.9" y="166.7">R52</text>
<text x="86.8" y="163.4">C83</text>
<text x="86.8" y="165.1">100pF</text>
<text x="95.2" y="163.4">R53</text>
<text x="95.2" y="165.1">232K%1</text>
<text x="105.3" y="163.4">C84</text>
<text x="105.3" y="165.1">22uF</text>
<text x="113.7" y="163.4">C85</text>
<text x="113.7" y="165.1">100nF</text>
<text x="123.7" y="163.4">LED6</text>
<text x="123.7" y="165.1">INH-S1608BHY90TN-F</text>
<text x="34.9" y="168.4">0R</text>
<text x="46.6" y="168.4">C86</text>
<text x="46.6" y="170.1">NC</text>
<text x="51.6" y="168.4">ETA3409/SY8089AAC</text>
<text x="113.7" y="170.1">C0402</text>
<text x="215.9" y="170.1">C87</text>
<text x="215.9" y="171.8">22uF</text>
<text x="224.3" y="170.1">C88</text>
<text x="224.3" y="171.8">0.1uF/25V</text>
<text x="95.2" y="176.8">R54</text>
<text x="95.2" y="178.5">49.9K%1</text>
<text x="184.1" y="178.5">R56</text>
<text x="184.1" y="175.1">D5005</text>
<text x="192.4" y="178.5">100K</text>
<text x="192.4" y="175.1">B5819WS</text>
<text x="210.9" y="175.1">C9462</text>
<text x="210.9" y="176.8">1uF/10V</text>
<text x="183.4" y="186.9">Q5008</text>
<text x="183.4" y="188.9">2SK3018_DNP</text>
</g>
<g font-size="1.5">
<text x="100.2" y="17.7">R0402</text>
<text x="113.7" y="17.7">R0402</text>
<text x="28.7" y="20.9">USB_3178</text>
<text x="91.9" y="19.4">R0402</text>
<text x="104.9" y="23.5" transform="rotate(-90 104.9 23.5)">1</text>
<text x="111.6" y="23.5" transform="rotate(-90 111.6 23.5)">1</text>
<text x="123.7" y="22.7">R0402</text>
<text x="42.4" y="26">A9</text>
<text x="42.4" y="29.4">B9</text>
<text x="67.2" y="25.6">VCCIN_DP</text>
<text x="42.4" y="32.7">A5</text>
<text x="42.4" y="34.4">B5</text>
<text x="52.9" y="33.6" transform="rotate(-90 52.9 33.6)">1</text>
<text x="59.6" y="33.6" transform="rotate(-90 59.6 33.6)">1</text>
<text x="78.1" y="35.2" transform="rotate(-90 78.1 35.2)">1</text>
<text x="104.9" y="33.4" transform="rotate(-90 104.9 33.4)">2</text>
<text x="111.6" y="33.4" transform="rotate(-90 111.6 33.4)">2</text>
<text x="226.5" y="30.6">VCC_SYSIN</text>
<text x="239" y="34.4">5</text>
<text x="255.7" y="32.7">1</text>
<text x="255.7" y="34.4">2</text>
<text x="266.2" y="35">VCC_SYSON</text>
<text x="49.6" y="40.3" transform="rotate(-90 49.6 40.3)">1</text>
<text x="52.9" y="41.8" transform="rotate(-90 52.9 41.8)">2</text>
<text x="55" y="39.3">R0402</text>
<text x="55" y="41">5%</text>
<text x="59.6" y="41.8" transform="rotate(-90 59.6 41.8)">2</text>
<text x="61.7" y="39.3">R0603</text>
<text x="61.7" y="37.6">5%</text>
<text x="69.7" y="41.8" transform="rotate(-90 69.7 41.8)">2</text>
<text x="69.7" y="36.9" transform="rotate(-90 69.7 36.9)">1</text>
<text x="71.8" y="39.3">X5R</text>
<text x="71.8" y="41">10V</text>
<text x="80.1" y="41">R0603</text>
<text x="80.1" y="39.3">5%</text>
<text x="101.9" y="40.7">VCCIN_PD</text>
<text x="192.4" y="39">VCCIN_5V</text>
<text x="255.7" y="36">3</text>
<text x="51.6" y="46">R0402</text>
<text x="51.6" y="47.7">5%</text>
<text x="59.6" y="43.6" transform="rotate(-90 59.6 43.6)">1</text>
<text x="61.7" y="46">X5R</text>
<text x="61.7" y="47.7">10V</text>
<text x="71.8" y="42.7">C0805</text>
<text x="78.1" y="43.5" transform="rotate(-90 78.1 43.5)">2</text>
<text x="108.2" y="45.3" transform="rotate(-90 108.2 45.3)">1</text>
<text x="110.3" y="47.7">X5R</text>
<text x="128.4" y="43.6" transform="rotate(-90 128.4 43.6)">1</text>
<text x="141.8" y="42.8">1</text>
<text x="141.8" y="46.1">3</text>
<text x="155.1" y="42.8">2</text>
<text x="155.1" y="46.1">4</text>
<text x="234" y="46.1">1</text>
<text x="237.7" y="44.4">X5R</text>
<text x="237.7" y="47.7">16V</text>
<text x="238.9" y="46.1">2</text>
<text x="245.7" y="45.2" transform="rotate(-90 245.7 45.2)">4</text>
<text x="49.6" y="48.5" transform="rotate(-90 49.6 48.5)">2</text>
<text x="59.6" y="48.5" transform="rotate(-90 59.6 48.5)">2</text>
<text x="61.7" y="49.4">C0603</text>
<text x="108.2" y="50.2" transform="rotate(-90 108.2 50.2)">2</text>
<text x="110.3" y="51.1">C0805</text>
<text x="110.3" y="49.4">10V</text>
<text x="120.4" y="49.5">C0402</text>
<text x="128.4" y="51.9" transform="rotate(-90 128.4 51.9)">2</text>
<text x="130.4" y="49.4">R0402</text>
<text x="141.8" y="49.5">5</text>
<text x="155.1" y="49.5">6</text>
<text x="197.5" y="49.5">C0603</text>
<text x="205.9" y="49.5">C0603</text>
<text x="214.2" y="49.5">C0603</text>
<text x="220.9" y="49.5">C0402</text>
<text x="237.7" y="49.4">C0402</text>
<text x="132.1" y="57.9">C0402</text>
<text x="148.8" y="59.1">VCCIN_5V</text>
<text x="234" y="54.5">1</text>
<text x="236.1" y="56.1">R0402</text>
<text x="236.1" y="57.8">5%</text>
<text x="242.2" y="54.5">2</text>
<text x="245.7" y="57" transform="rotate(-90 245.7 57)">2</text>
<text x="16.6" y="64.5">E1</text>
<text x="45.4" y="62.5">VCCIN_DP</text>
<text x="89.8" y="61.2">1</text>
<text x="98.1" y="61.2">247K</text>
<text x="98.6" y="62.8">R0603</text>
<text x="105.3" y="62.8">5%</text>
<text x="151.8" y="65.4" transform="rotate(-90 151.8 65.4)">1</text>
<text x="245.7" y="65.3" transform="rotate(-90 245.7 65.3)">1</text>
<text x="247.8" y="62.8">R0402</text>
<text x="247.8" y="64.5">5%</text>
<text x="16.6" y="66.2">E2</text>
<text x="16.6" y="67.9">E3</text>
<text x="16.6" y="69.6">E4</text>
<text x="54.6" y="66.2">1</text>
<text x="62.9" y="66.2">21K</text>
<text x="63.4" y="67.8">R0603</text>
<text x="70.1" y="67.8">5%</text>
<text x="71.4" y="72" transform="rotate(-90 71.4 72)">2</text>
<text x="71.4" y="67.1" transform="rotate(-90 71.4 67.1)">1</text>
<text x="73.4" y="69.5">X5R</text>
<text x="73.4" y="71.2">10V</text>
<text x="91.5" y="66.2">1</text>
<text x="91.5" y="69.6">2</text>
<text x="106.5" y="69.6">5</text>
<text x="106.5" y="66.2">6</text>
<text x="153.9" y="71.2">R0603</text>
<text x="153.9" y="69.5">5%</text>
<text x="42.4" y="72.9">A12</text>
<text x="42.4" y="76.3">B12</text>
<text x="73.4" y="72.9">C0603</text>
<text x="91.5" y="72.9">3</text>
<text x="106.5" y="72.9">4</text>
<text x="151.8" y="73.7" transform="rotate(-90 151.8 73.7)">2</text>
<text x="240.7" y="77.9">1</text>
<text x="245.7" y="73.8" transform="rotate(-90 245.7 73.8)">3</text>
<text x="255.8" y="73.8" transform="rotate(-90 255.8 73.8)">1</text>
<text x="257.8" y="77.9">C0G</text>
<text x="234" y="80.5" transform="rotate(-90 234 80.5)">1</text>
<text x="242.7" y="82.1">SOT_323</text>
<text x="245.7" y="80.4" transform="rotate(-90 245.7 80.4)">2</text>
<text x="255.8" y="78.7" transform="rotate(-90 255.8 78.7)">2</text>
<text x="257.8" y="81.3">C0402</text>
<text x="257.8" y="79.6">50V</text>
<text x="63.4" y="87.6">VCCIN_PD</text>
<text x="93.6" y="87.6">VCCIN_PD</text>
<text x="209.7" y="89.3">VCC_4V4</text>
<text x="234" y="88.7" transform="rotate(-90 234 88.7)">2</text>
<text x="66.3" y="92.3" transform="rotate(-90 66.3 92.3)">1</text>
<text x="96.5" y="93.9" transform="rotate(-90 96.5 93.9)">1</text>
<text x="116.6" y="92.3" transform="rotate(-90 116.6 92.3)">2</text>
<text x="130" y="91.4">1</text>
<text x="130" y="94.7">3</text>
<text x="143.3" y="91.4">2</text>
<text x="143.3" y="94.7">4</text>
<text x="148.5" y="94.7">1</text>
<text x="153.4" y="94.7">2100nF</text>
<text x="175.3" y="95.6" transform="rotate(-90 175.3 95.6)">1</text>
<text x="183.7" y="95.6" transform="rotate(-90 183.7 95.6)">1</text>
<text x="192.1" y="95.6" transform="rotate(-90 192.1 95.6)">1</text>
<text x="200.4" y="95.6" transform="rotate(-90 200.4 95.6)">1</text>
<text x="208.8" y="95.6" transform="rotate(-90 208.8 95.6)">1</text>
<text x="232.7" y="90.5">R0402</text>
<text x="42.9" y="100.6" transform="rotate(-90 42.9 100.6)">3</text>
<text x="60" y="101.9">R0402</text>
<text x="66.3" y="100.5" transform="rotate(-90 66.3 100.5)">2</text>
<text x="68.4" y="98">SOD_323</text>
<text x="96.5" y="98.8" transform="rotate(-90 96.5 98.8)">2</text>
<text x="98.6" y="101.4">C0805</text>
<text x="98.6" y="98">X5R</text>
<text x="98.6" y="99.7">6.3V</text>
<text x="106.9" y="98.1">C0402</text>
<text x="116.6" y="100.5" transform="rotate(-90 116.6 100.5)">1</text>
<text x="118.7" y="98">R0402</text>
<text x="118.7" y="99.7">5%</text>
<text x="125" y="100.6" transform="rotate(-90 125 100.6)">1</text>
<text x="130" y="98.1">5</text>
<text x="143.3" y="98.1">6</text>
<text x="153.9" y="98">X5R</text>
<text x="153.9" y="99.7">10V</text>
<text x="175.3" y="100.5" transform="rotate(-90 175.3 100.5)">2</text>
<text x="177.4" y="99.7">C0G</text>
<text x="177.4" y="101.4">50V</text>
<text x="185.8" y="101.4">R0402</text>
<text x="192.1" y="100.5" transform="rotate(-90 192.1 100.5)">2</text>
<text x="194.1" y="101.4">C0603</text>
<text x="194.1" y="98">X5R</text>
<text x="194.1" y="99.7">6.3V</text>
<text x="200.4" y="100.5" transform="rotate(-90 200.4 100.5)">2</text>
<text x="202.5" y="101.4">C0603</text>
<text x="202.5" y="98">X5R</text>
<text x="202.5" y="99.7">6.3V</text>
<text x="208.8" y="100.5" transform="rotate(-90 208.8 100.5)">2</text>
<text x="210.9" y="98">X5R</text>
<text x="210.9" y="99.7">10V</text>
<text x="36.5" y="104.7">SOT_23</text>
<text x="42.9" y="107.2" transform="rotate(-90 42.9 107.2)">2</text>
<text x="47.8" y="103.1">1</text>
<text x="49.6" y="104" transform="rotate(-90 49.6 104)">1</text>
<text x="51.3" y="103.1">2R48</text>
<text x="59.5" y="103.1">1</text>
<text x="60" y="104">5%</text>
<text x="125" y="105.5" transform="rotate(-90 125 105.5)">2</text>
<text x="127.1" y="104.7">X5R</text>
<text x="127.1" y="106.4">10V</text>
<text x="177.4" y="103.1">C0402</text>
<text x="183.7" y="107.3" transform="rotate(-90 183.7 107.3)">1</text>
<text x="183.7" y="103.9" transform="rotate(-90 183.7 103.9)">2</text>
<text x="49.6" y="112.2" transform="rotate(-90 49.6 112.2)">2</text>
<text x="51.6" y="109.7">R0402</text>
<text x="51.6" y="111.4">5%</text>
<text x="127.1" y="108">C0402</text>
<text x="185.8" y="113.1">R0402</text>
<text x="185.8" y="111.4">1%</text>
<text x="183.7" y="115.6" transform="rotate(-90 183.7 115.6)">2</text>
<text x="186.2" y="144.6">VCC_4V4</text>
<text x="197.1" y="146.7">1</text>
<text x="208.7" y="148.4">3</text>
<text x="22.3" y="154.7">VCC_SYSON</text>
<text x="100.8" y="154.7">VCC3V3_SYS</text>
<text x="123.7" y="155.1">R0402</text>
<text x="187.4" y="153">VBAT</text>
<text x="197.1" y="150">2</text>
<text x="197.1" y="155.1">1</text>
<text x="49.6" y="161.8">2</text>
<text x="49.6" y="158.4">4</text>
<text x="64.6" y="158.4">3</text>
<text x="68.4" y="161.7">IND_404026</text>
<text x="120.4" y="160.2">R0402</text>
<text x="121.7" y="161" transform="rotate(-90 121.7 161)">1</text>
<text x="197.1" y="158.4">2</text>
<text x="208.7" y="156.7">3</text>
<text x="26.1" y="167.5" transform="rotate(-90 26.1 167.5)">2</text>
<text x="26.1" y="162.7" transform="rotate(-90 26.1 162.7)">1</text>
<text x="28.2" y="166.7">X5R</text>
<text x="34.5" y="165.1">1</text>
<text x="42.8" y="165.1">2</text>
<text x="44.5" y="167.7" transform="rotate(-90 44.5 167.7)">1</text>
<text x="49.6" y="165.1">1</text>
<text x="64.6" y="165.1">5</text>
<text x="84.8" y="167.5" transform="rotate(-90 84.8 167.5)">2</text>
<text x="84.8" y="162.7" transform="rotate(-90 84.8 162.7)">1</text>
<text x="86.8" y="166.7">C0G</text>
<text x="93.2" y="162.7" transform="rotate(-90 93.2 162.7)">1</text>
<text x="103.2" y="164.3" transform="rotate(-90 103.2 164.3)">1</text>
<text x="105.3" y="166.7">X5R</text>
<text x="111.6" y="164.3" transform="rotate(-90 111.6 164.3)">1</text>
<text x="113.7" y="166.7">X5R</text>
<text x="197.1" y="165.1">5</text>
<text x="213.7" y="163.5">1</text>
<text x="213.7" y="165.1">2</text>
<text x="213.7" y="166.8">3</text>
<text x="219.6" y="163">VCC_SYSIN</text>
<text x="28.2" y="170.1">C0603</text>
<text x="28.2" y="168.4">6.3V</text>
<text x="34.9" y="170.1">R0402</text>
<text x="39.9" y="168.4">5%</text>
<text x="44.5" y="172.6" transform="rotate(-90 44.5 172.6)">2</text>
<text x="46.6" y="171.8">X5R</text>
<text x="46.6" y="173.5">10V</text>
<text x="51.6" y="170.1">SOT_23_5</text>
<text x="86.8" y="170.1">C0402</text>
<text x="86.8" y="168.4">50V</text>
<text x="93.2" y="170.9" transform="rotate(-90 93.2 170.9)">2</text>
<text x="95.2" y="168.4">R0402</text>
<text x="103.2" y="169.2" transform="rotate(-90 103.2 169.2)">2</text>
<text x="105.3" y="170.1">C0603</text>
<text x="105.3" y="168.4">6.3V</text>
<text x="111.6" y="169.2" transform="rotate(-90 111.6 169.2)">2</text>
<text x="113.7" y="168.4">10V</text>
<text x="121.7" y="170.9" transform="rotate(-90 121.7 170.9)">2</text>
<text x="172.5" y="172.8">VCCIN_5V</text>
<text x="215.9" y="173.6">C0603</text>
<text x="224.3" y="173.6">C0402</text>
<text x="46.6" y="175.1">C0402</text>
<text x="93.2" y="176.1" transform="rotate(-90 93.2 176.1)">1</text>
<text x="185.4" y="175.2">2</text>
<text x="192.4" y="176.8">SOD_323</text>
<text x="193.6" y="175.2">1</text>
<text x="203.8" y="175.9" transform="rotate(-90 203.8 175.9)">4</text>
<text x="210.9" y="178.6">C0402</text>
<text x="93.2" y="184.3" transform="rotate(-90 93.2 184.3)">2</text>
<text x="95.2" y="181.8">R0402</text>
<text x="95.2" y="180.1">1%</text>
<text x="180.3" y="184.5" transform="rotate(-90 180.3 184.5)">3</text>
<text x="192.4" y="180.3">R0402</text>
<text x="175.3" y="188.6">1</text>
<text x="180.3" y="191" transform="rotate(-90 180.3 191)">2</text>
<text x="184.1" y="190.2">SOT_323</text>
</g>
<g font-size="1.5" fill="#004080">
<text x="35.3" y="27">VBUS_2</text>
<text x="35.3" y="30.4">VBUS_4</text>
<text x="37.8" y="33.7">CC1</text>
<text x="37.8" y="35.4">CC2</text>
<text x="144.7" y="43.8">IN</text>
<text x="144.7" y="47.1">GND</text>
<text x="151.3" y="43.8">LX</text>
<text x="151.3" y="47.1">BS</text>
<text x="144.7" y="50.5">EN</text>
<text x="151.3" y="50.5">FB</text>
<text x="20.3" y="65.5">GND_E1</text>
<text x="20.3" y="67.2">GND_E2</text>
<text x="20.3" y="68.9">GND_E3</text>
<text x="20.3" y="70.6">GND_E4</text>
<text x="94.4" y="67.2">VDD</text>
<text x="94.4" y="70.6">GND</text>
<text x="101.9" y="70.6">CC2</text>
<text x="101.9" y="67.2">CFG</text>
<text x="37" y="73.9">GND2</text>
<text x="37" y="77.3">GND4</text>
<text x="94.4" y="73.9">PG</text>
<text x="101.9" y="73.9">CC1</text>
<text x="132.9" y="92.4">IN</text>
<text x="132.9" y="95.7">GND</text>
<text x="139.6" y="92.4">LX</text>
<text x="139.6" y="95.7">BS</text>
<text x="132.9" y="99.1">EN</text>
<text x="139.6" y="99.1">FB</text>
<text x="200" y="147.7">A1</text>
<text x="205.8" y="149.4">K</text>
<text x="200" y="151.1">A2</text>
<text x="52.5" y="159.4">VIN</text>
<text x="60.8" y="159.4">LX</text>
<text x="200" y="156.1">A1</text>
<text x="200" y="159.4">A2</text>
<text x="205.8" y="157.7">K</text>
<text x="52.5" y="166.1">EN</text>
<text x="52.5" y="162.8">GND</text>
<text x="57.4" y="166.1">FB/OUT</text>
</g>
<g font-size="1.2">
<text x="35.4" y="7.5">5</text>
<text x="90.1" y="7.5">4</text>
<text x="144.9" y="7.5">3</text>
<text x="199.6" y="7.5">2</text>
<text x="254.4" y="7.5">1</text>
<text x="6.8" y="33.1">D</text>
<text x="282.2" y="33.1">D</text>
<text x="6.8" y="81.2">C</text>
<text x="282.2" y="81.2">C</text>
<text x="6.8" y="129.4">B</text>
<text x="282.2" y="129.4">B</text>
<text x="6.8" y="177.5">A</text>
<text x="282.2" y="177.5">A</text>
<text x="35.4" y="201.8">5</text>
<text x="90.1" y="201.8">4</text>
<text x="144.9" y="201.8">3</text>
<text x="199.6" y="201.8">2</text>
<text x="254.4" y="201.8">1</text>
</g>
<g font-size="1.1">
<text x="233.7" y="197.6">Date:</text>
<text x="241.9" y="197.6">Monday, November 21, 2022</text>
<text x="267.2" y="197.6">Rev:</text>
<text x="272.9" y="197.6">V1.2</text>
<text x="233.5" y="200.1">Designed by:</text>
<text x="241.9" y="200.1">Zhangdz</text>
<text x="249.4" y="200.1">Reviewed by:</text>
<text x="257.6" y="200.1">Default</text>
<text x="267" y="200">Sheet:</text>
<text x="273.4" y="200">17</text>
<text x="275.6" y="200">of</text>
<text x="277.5" y="200">26</text>
</g>
</svg>
